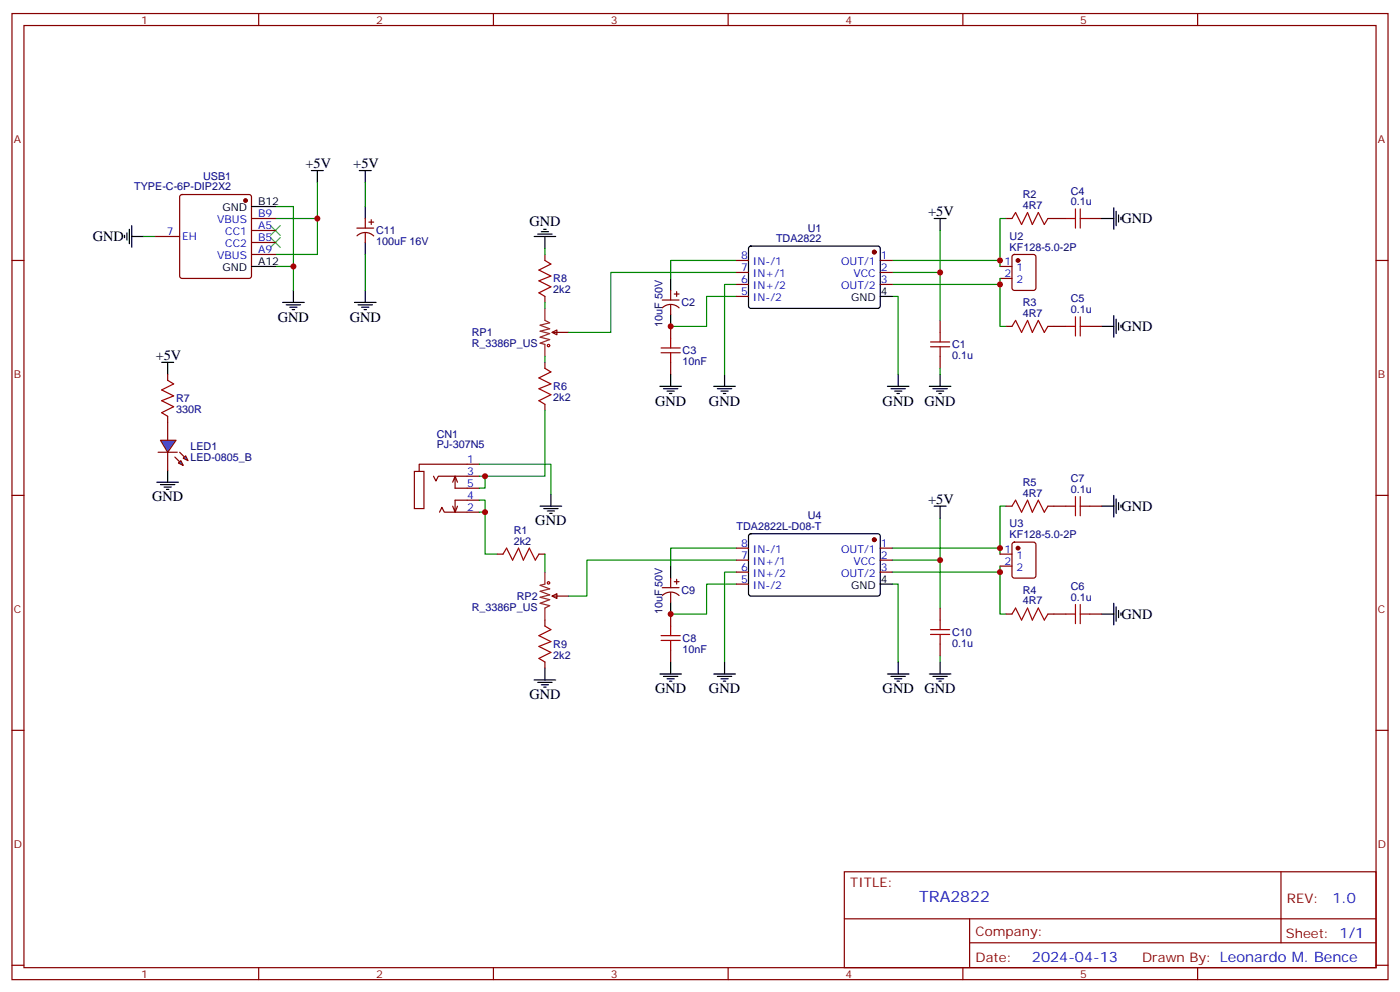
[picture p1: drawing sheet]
<svg xmlns="http://www.w3.org/2000/svg" width="412mm" height="292mm" viewBox="0 0 412 292" stroke-linecap="round" stroke-linejoin="round" font-family="sans-serif">
<g fill="none" stroke="#870000" stroke-width=".35">
<path d="M3.5 4h405.4v284.3h-405.4zM7.1 7.5h398.2v277.3h-398.2zM76.2 4v3.5M145.3 4v3.5M214.5 4v3.5M283.6 4v3.5M352.8 4v3.5M53.2 57.5l.4-.2h19.8l.5 .2 .2 .5v23.2l-.3 .5-.4 .3h-19.8l-.5-.3-.2-.5v-23.2zM3.5 76.7h3.6M45.9 69.6h7M74.1 64.3h7M74.1 71.4h7"/>
<path d="M74.1 67.8h7M74.1 74.9h7M105.1 67.1h5M105.2 69.4a3.5 3.5 0 0 1 4.9 0M107.6 64.3v2.8M107.6 68.5v2.9M108.7 65.4h1.4M109.4 64.7v1.4M294.6 78.4h3.5M296.3 64.3h1.8M298.3 75.1l.5-.2h5.6l.7 .4 .1 9.5-.5 .6-5.9 .1-.6-.5-.1-9.4zM308.7 64.3h5.3"/>
<path d="M321 64.3h3.6M405.3 76.7h3.6M162.6 97.8l1.4-.7v1.4zM162.6 97.8h5M195.1 88.3h4.9M195.1 90.6a3.5 3.5 0 0 1 4.9 0M197.6 85.5v2.8M197.6 89.7v2.8M197.6 96.1v3.5M198.6 86.5h1.4M199.3 85.8v1.4M276.9 94.3v3.5"/>
<path d="M294.6 82h3.5M296.3 96.1h1.8M308.7 96.1h5.3M321 96.1h3.6M49.4 110.2v1.7M197.6 106.6v3.6M276.9 104.9v3.5M49.4 122.5v1.8M122.1 138.7h2.8v11h-2.8zM141.1 136.6h-17.6v2.1M3.5 145.8h3.6M127.7 140.2l.7 1.4 .7-1.4h12"/>
<path d="M129.5 150.7l.7-1.4 .7 1.4h10.2M133.3 141.9l.8-1.7v3.5h7M134.1 140.2l.7 1.7M134.8 149l-.7 1.7M141.1 147.2h-7v3.5l-.8-1.7M296.3 149h1.8M298.3 159.8l.5-.2h5.6l.7 .4 .1 9.4-.5 .7h-5.9l-.6-.4-.1-9.4zM308.7 149h5.3M321 149h3.6M405.3 145.8h3.6M162.6 175.4l1.4-.7v1.4zM162.6 175.4h5"/>
<path d="M195.1 173h4.9M195.1 175.2a3.5 3.5 0 0 1 4.9 .1M197.6 170.1v2.9M197.6 174.4v2.8M198.6 171.2h1.4M199.3 170.5v1.4M276.9 179v3.5M294.6 163.1h3.5M294.6 166.6h3.5M197.6 180.7v3.6M197.6 191.3v3.5M276.9 189.5v3.6"/>
<path d="M296.3 180.7h1.8M308.7 180.7h5.3M321 180.7h3.6M3.5 214.9h3.6M405.3 214.9h3.6M248.7 256.6h156.6v28.2h-156.6zM377.3 256.6v20.9M248.7 270.4h156.5M285.6 277.5h119.6M285.6 270.4v14.1M3.5 284.1h3.6M76.2 284.8v3.5"/>
<path d="M145.3 284.8v3.5M214.5 284.8v3.5M283.6 284.8v3.5M352.8 284.8v3.5M405.3 284.1h3.6"/>
</g>
<g fill="none" stroke="#000" stroke-width=".35">
<path d="M91.7 50.2h3.5M93.5 50.2v3.5M105.8 50.2h3.6M107.6 50.2v3.5M36.7 69.3v.7M37.4 68.5v2.2M38.1 67.5v4.2M38.8 69.6h3.5M38.8 66.4v6.4M74.1 60.8h7M74.1 78.4h7M107.6 60.8v3.5"/>
<path d="M107.6 71.4v3.5M157.3 69.6h6.4M158.4 68.9h4.2M159.5 68.2h2.1M160.2 67.5h.7M160.5 69.6v3.5M275.2 64.3h3.5M276.9 64.3v3.5M324.6 64.3h3.5M328.1 61.1v6.4M328.8 62.2v4.2M329.5 63.3v2.1"/>
<path d="M330.2 64v.7M83.3 89h6.3M84.3 89.7h4.2M85.4 90.4h2.1M86.1 91.1h.7M86.4 85.5v3.5M104.4 89h6.4M105.5 89.7h4.2M106.5 90.4h2.2M107.2 91.1h.7M107.6 85.5v3.5M197.6 82v3.5"/>
<path d="M197.6 92.5v3.6M324.6 96.1h3.5M328.1 92.9v6.3M328.8 93.9v4.3M329.5 95v2.1M330.2 95.7v.7M47.6 106.6h3.6M49.4 106.6v3.6M194.4 113.7h6.3M195.4 114.4h4.3M196.5 115.1h2.1M197.2 115.8h.7"/>
<path d="M197.6 110.2v3.5M210.3 113.7h6.3M211.3 114.4h4.2M212.4 115.1h2.1M213.1 115.8h.7M213.4 110.2v3.5M261.4 113.7h6.4M262.5 114.4h4.2M263.5 115.1h2.1M264.2 115.8h.7M264.6 110.2v3.5M273.8 113.7h6.3"/>
<path d="M274.8 114.4h4.2M275.9 115.1h2.1M276.6 115.8h.7M276.9 110.2v3.5M49.4 138.4v3.5M46.2 141.9h6.4M47.3 142.6h4.2M48.3 143.3h2.1M49 144h.7M159.1 149h6.4M160.2 149.7h4.2M161.2 150.4h2.1"/>
<path d="M161.9 151.1h.7M162.3 145.5v3.5M275.2 149h3.5M276.9 149v3.5M324.6 149h3.5M328.1 145.8v6.4M328.8 146.9v4.2M329.5 147.9v2.1M330.2 148.6v.7M197.6 166.6v3.5M197.6 177.2v3.5M328.1 177.6v6.3"/>
<path d="M328.8 178.6v4.2M329.5 179.7v2.1M160.5 196.6v3.5M194.4 198.4h6.3M195.4 199.1h4.3M196.5 199.8h2.1M197.6 194.8v3.6M210.3 198.4h6.3M211.3 199.1h4.2M212.4 199.8h2.1M213.4 194.8v3.6M261.4 198.4h6.4"/>
<path d="M262.5 199.1h4.2M263.5 199.8h2.1M264.6 194.8v3.6M273.8 198.4h6.3M274.8 199.1h4.2M275.9 199.8h2.1M276.9 194.8v3.6M324.6 180.7h3.5M330.2 180.4v.7M157.3 200.1h6.4M158.4 200.8h4.2M159.5 201.5h2.1"/>
<path d="M160.2 202.2h.7M197.2 200.5h.7M213.1 200.5h.7M264.2 200.5h.7M276.6 200.5h.7"/>
</g>
<g fill="none" stroke="#a10000" stroke-width=".35">
<path d="M298.1 64.3l1.1-1.8 1.7 3.6 1.8-3.6 1.4 3.6 1.8-3.6 1.7 3.6 1.1-1.8M314 64.3h2.8M316.8 61.5v5.6M318.2 61.5v5.6M318.2 64.3h2.8M197.6 99.6v2.8M276.9 97.8v2.8M298.1 96.1l1.1-1.8 1.7 3.5 1.8-3.5 1.4 3.5 1.8-3.5 1.7 3.5 1.1-1.7M314 96.1h2.8M316.8 93.2v5.7M318.2 93.2v5.7M318.2 96.1h2.8"/>
<path d="M49.4 111.9l1.8 1.1-3.6 1.8 3.6 1.7-3.6 1.4 3.6 1.8-3.6 1.8 1.8 1M194.7 102.4h5.7M194.7 103.8h5.7M197.6 103.8v2.8M274.1 100.6h5.7M274.1 102.1h5.7M276.9 102.1v2.8M298.1 149l1.1-1.8 1.7 3.5 1.8-3.5 1.4 3.5 1.8-3.5 1.7 3.5 1.1-1.7M314 149h2.8M316.8 146.2v5.6M318.2 146.2v5.6M318.2 149h2.8"/>
<path d="M316.8 177.9v5.7M318.2 177.9v5.7M194.7 187.1h5.7M194.7 188.5h5.7M197.6 184.3v2.8M197.6 188.5v2.8M274.1 185.3h5.7M274.1 186.7h5.7M276.9 182.5v2.8M276.9 186.7v2.8M298.1 180.7l1.1-1.7 1.7 3.5 1.8-3.5 1.4 3.5 1.8-3.5 1.7 3.5 1.1-1.8M314 180.7h2.8"/>
<path d="M318.2 180.7h2.8"/>
<circle cx="161.6" cy="101.7" r=".35"/>
<circle cx="161.6" cy="171.6" r=".35"/>
</g>
<g fill="none" stroke="#008700" stroke-width=".35">
<path d="M93.5 53.7v10.6h-12.4M107.6 53.7v7.1M42.3 69.6h3.6M81.1 78.4h5.3v7.1M81.1 60.8h5.3v17.6M93.5 64.3v10.6h-12.4M107.6 74.9v10.6M217 76.7h-19.4v5.3M262.8 76.7h31.8v1.7M276.9 67.8v12.4M296.3 64.3h-1.7v12.4M217 83.7h-3.6v26.5"/>
<path d="M217 87.2h-8.9v8.9h-10.5M217 80.2h-37.1v17.6h-12.3M262.8 80.2h14.1v14.1M262.8 87.2h1.8v23M294.6 82v1.7h-31.8M294.6 83.7v12.4h1.7M276.9 108.4v1.8M141.1 136.6h21.2v8.9M141.1 140.2h1.8v3.5h-1.8M141.1 147.2h1.8v3.5h-1.8M276.9 152.5v12.4M296.3 149h-1.7v12.3"/>
<path d="M217 171.9h-8.9v8.8h-10.5M217 161.3h-19.4v5.3M217 168.4h-3.6v26.4M262.8 161.3h31.8v1.8M262.8 171.9h1.8v22.9M262.8 164.9h14.1v14.1M294.6 168.4v12.3h1.7M294.6 166.6v1.8h-31.8M276.9 193.1v1.7"/>
</g>
<g fill="#870000" stroke="#870000" stroke-width=".35">
<circle cx="299.9" cy="76.7" r=".53"/>
<circle cx="299.9" cy="161.3" r=".53"/>
<circle cx="72.3" cy="59" r=".53"/>
</g>
<path d="M79.7 66.4l2.8 2.9M79.7 70l2.8 2.8M82.5 66.4l-2.8 2.9M82.5 70l-2.8 2.8" fill="none" stroke="#3c3" stroke-width=".35"/>
<path d="M160.5 90.8v3.5l1.4 .7-2.8 .7 2.8 1.1-2.8 .7 2.8 .7-2.8 1 2.8 .7-2.8 1.1 1.4 .4v3.5M160.5 168.4v3.5l-1.4 .4 2.8 1-2.8 .7 2.8 1.1-2.8 .7 2.8 .7-2.8 1.1 2.8 .7-1.4 .7v3.5" fill="none" stroke="#8c2424" stroke-width=".35"/>
<path d="M47.3 129.6h4.6l-2.5 3.5z" fill="#09f" stroke="#870000" stroke-width=".35"/>
<path d="M46.6 133.1h5.6z" fill="#f00" stroke="#870000" stroke-width=".35"/>
<g fill="#870000" stroke="#870000" stroke-width=".35">
<path d="M52.9 133.1l1.4 1.4z"/>
<path d="M51.5 134.5l1.4 1.4z"/>
</g>
<g fill="#09f" stroke="#870000" stroke-width=".35">
<path d="M54 134.9l.7-.7 .7 1.4z"/>
<path d="M53.3 135.6l.7 1.4-1.4-.7z"/>
</g>
<g fill="none" stroke="#870000" stroke-width=".35">
<path d="M160.5 74.9v1.8M217 76.7h3.5M259.3 76.7h3.5M160.5 87.2v1.8M217 80.2h3.5M217 83.7h3.5M217 87.2h3.5M259.3 80.2h3.5M259.3 83.7h3.5M160.5 106.6v1.8M160.5 119v1.8M49.4 124.3v5.3"/>
<path d="M49.4 133.1v5.3M146.4 163.1h1.8M158.7 163.1h1.8M217 161.3h3.5M217 164.9h3.5M217 168.4h3.5M217 171.9h3.5M259.3 161.3h3.5M259.3 164.9h3.5M259.3 168.4h3.5M160.5 182.5v1.8M160.5 194.8v1.8"/>
</g>
<path d="M160.5 73.1v1.8M160.5 89v1.8M160.5 104.9v1.7M160.5 120.8v19.4h-17.6M142.9 150.7v12.4h3.5M160.5 163.1v5.3M217 164.9h-44.1v10.5h-5.3" fill="none" stroke="#008700" stroke-width=".35"/>
<path d="M160.5 76.7l1.8 1-3.6 1.8 3.6 1.7-3.6 1.5 3.6 1.7-3.6 1.8 1.8 1M160.5 108.4l1.8 1.1-3.6 1.7 3.6 1.8-3.6 1.4 3.6 1.8-3.6 1.7 1.8 1.1M148.2 163.1l1-1.8 1.8 3.6 1.8-3.6 1.4 3.6 1.7-3.6 1.8 3.6 1-1.8M160.5 184.3l1.8 1-3.6 1.8 3.6 1.7-3.6 1.5 3.6 1.7-3.6 1.8 1.8 1" fill="none" stroke="#a10000" stroke-width=".35"/>
<g fill="#870000" stroke="#870000" stroke-width=".35">
<circle cx="257.5" cy="74.2" r=".53"/>
<circle cx="257.5" cy="158.9" r=".53"/>
</g>
<path d="M220.7 72.6l.5-.2 37.7 .1 .4 .6-.1 17.2-.6 .5-37.7-.1-.4-.6v-17zM259.3 87.2h3.5M220.7 157.3l.5-.2h37.7l.4 .7-.1 17.2-.6 .4h-37.7l-.4-.7v-16.9zM259.3 171.9h3.5" fill="none" stroke="#000" stroke-width=".35"/>
<g fill="#c00">
<circle cx="276.9" cy="80.2" r=".88"/>
<circle cx="197.6" cy="96.1" r=".88"/>
<circle cx="294.6" cy="76.7" r=".88"/>
<circle cx="294.6" cy="83.7" r=".88"/>
<circle cx="294.6" cy="168.4" r=".88"/>
<circle cx="294.6" cy="161.3" r=".88"/>
<circle cx="197.6" cy="180.7" r=".88"/>
<circle cx="276.9" cy="164.9" r=".88"/>
<circle cx="86.4" cy="78.4" r=".88"/>
<circle cx="93.5" cy="64.3" r=".88"/>
<circle cx="142.9" cy="140.2" r=".88"/>
<circle cx="142.9" cy="150.7" r=".88"/>
</g>
<text font-size="4.6" fill="#00f" x="270.8" y="265.6">TRA2822</text>
<g font-size="4.2">
<text x="90" y="49.5">+5V</text>
<text x="104.1" y="49.5">+5V</text>
<text x="273.4" y="63.6">+5V</text>
<text x="330.4" y="65.7">GND</text>
<text x="27.3" y="71">GND</text>
<text x="155.9" y="66.4">GND</text>
<text x="81.8" y="94.7">GND</text>
<text x="103" y="94.7">GND</text>
<text x="330.4" y="97.5">GND</text>
<text x="45.9" y="105.9">+5V</text>
<text x="193" y="119.3">GND</text>
<text x="208.8" y="119.3">GND</text>
<text x="260" y="119.3">GND</text>
<text x="272.3" y="119.3">GND</text>
<text x="44.8" y="147.6">GND</text>
<text x="273.4" y="148.3">+5V</text>
<text x="157.7" y="154.6">GND</text>
<text x="330.4" y="150.4">GND</text>
<text x="330.4" y="182.1">GND</text>
<text x="155.9" y="205.8">GND</text>
<text x="193" y="204">GND</text>
<text x="208.8" y="204">GND</text>
<text x="260" y="204">GND</text>
<text x="272.3" y="204">GND</text>
</g>
<g font-size="4.2" fill="#00f">
<text x="392.5" y="265.8">1.0</text>
<text x="304" y="283.2">2024-04-13</text>
</g>
<g font-size="3.9" fill="#800">
<text x="250.5" y="261.2">TITLE:</text>
<text x="379.1" y="265.8">REV:</text>
<text x="287.4" y="275.4">Company:</text>
<text x="378.7" y="276">Sheet: 1/1</text>
<text x="287.4" y="283">Date:</text>
<text x="336.4" y="283.1">Drawn By: Leonardo M. Bence</text>
</g>
<g font-size="3.2" fill="#800">
<text x="41.6" y="7">1</text>
<text x="110.8" y="7">2</text>
<text x="179.9" y="7">3</text>
<text x="249.1" y="7">4</text>
<text x="318.2" y="7">5</text>
<text x="4.1" y="42.1">A</text>
<text x="405.9" y="42.1">A</text>
<text x="4.1" y="111.2">B</text>
<text x="405.9" y="111.2">B</text>
<text x="4.1" y="180.4">C</text>
<text x="405.9" y="180.4">C</text>
<text x="4.1" y="249.5">D</text>
<text x="405.9" y="249.5">D</text>
<text x="41.6" y="287.8">1</text>
<text x="110.8" y="287.8">2</text>
<text x="179.9" y="287.8">3</text>
<text x="249.1" y="287.8">4</text>
<text x="318.2" y="287.8">5</text>
</g>
<g font-size="3.2" fill="#000080">
<text x="59.8" y="52.9">USB1</text>
<text x="39.5" y="56.1">TYPE-C-6P-DIP2X2</text>
<text x="301.3" y="58.3">R2</text>
<text x="315.4" y="57.3">C4</text>
<text x="301.3" y="61.5">4R7</text>
<text x="315.4" y="60.4">0.1u</text>
<text x="110.8" y="69">C11</text>
<text x="228.6" y="71.4">TDA2822</text>
<text x="237.9" y="68.2">U1</text>
<text x="297.4" y="70.6">U2</text>
<text x="110.8" y="72.1">100uF 16V</text>
<text x="297.4" y="73.7">KF128-5.0-2P</text>
<text x="163" y="83.1">R8</text>
<text x="163" y="86.2">2k2</text>
<text x="315.4" y="89">C5</text>
<text x="200.7" y="90.2">C2</text>
<text x="301.3" y="93.2">4R7</text>
<text x="301.3" y="90.1">R3</text>
<text x="315.4" y="92.2">0.1u</text>
<text x="139" y="99">RP1</text>
<text x="195.2" y="96.2" transform="rotate(-90 195.2 96.2)">10uF 50V</text>
<text x="139" y="102.1">R_3386P_US</text>
<text x="201.1" y="107.4">10nF</text>
<text x="201.1" y="104.2">C3</text>
<text x="280.5" y="105.7">0.1u</text>
<text x="280.5" y="102.5">C1</text>
<text x="51.9" y="118.4">R7</text>
<text x="163" y="118">2k2</text>
<text x="163" y="114.8">R6</text>
<text x="51.9" y="121.5">330R</text>
<text x="128.6" y="131.9">PJ-307N5</text>
<text x="128.6" y="128.8">CN1</text>
<text x="56.1" y="135.6">LED-0805_B</text>
<text x="56.1" y="132.5">LED1</text>
<text x="301.3" y="143">R5</text>
<text x="315.4" y="141.9">C7</text>
<text x="301.3" y="146.2">4R7</text>
<text x="315.4" y="145.1">0.1u</text>
<text x="237.9" y="152.9">U4</text>
<text x="297.4" y="155.2">U3</text>
<text x="151.4" y="160.3">2k2</text>
<text x="151.4" y="157.1">R1</text>
<text x="216.9" y="156">TDA2822L-D08-T</text>
<text x="297.4" y="158.4">KF128-5.0-2P</text>
<text x="315.4" y="173.7">C6</text>
<text x="139" y="179.7">R_3386P_US</text>
<text x="152.2" y="176.6">RP2</text>
<text x="200.7" y="174.8">C9</text>
<text x="301.3" y="177.9">4R7</text>
<text x="301.3" y="174.7">R4</text>
<text x="315.4" y="176.8">0.1u</text>
<text x="195.2" y="180.8" transform="rotate(-90 195.2 180.8)">10uF 50V</text>
<text x="163" y="190.7">R9</text>
<text x="201.1" y="188.9">C8</text>
<text x="280.5" y="190.3">0.1u</text>
<text x="280.5" y="187.2">C10</text>
<text x="163" y="193.8">2k2</text>
<text x="201.1" y="192.1">10nF</text>
</g>
<g font-size="3.2" fill="#00f">
<text x="63.9" y="65.7">VBUS</text>
<text x="76" y="64">B9</text>
<text x="49.1" y="69.3">7</text>
<text x="53.6" y="70.7">EH</text>
<text x="66.3" y="69.3">CC1</text>
<text x="76" y="71">B5</text>
<text x="76" y="67.5">A5</text>
<text x="63.9" y="76.3">VBUS</text>
<text x="66.3" y="72.8">CC2</text>
<text x="76" y="74.5">A9</text>
<text x="218.3" y="76.3">8</text>
<text x="259.5" y="76.3">1</text>
<text x="218.3" y="83.4">6</text>
<text x="218.3" y="79.8">7</text>
<text x="221.8" y="81.6">IN+/1</text>
<text x="221.8" y="78.1">IN-/1</text>
<text x="247.8" y="78.1">OUT/1</text>
<text x="251.4" y="81.6">VCC</text>
<text x="259.5" y="79.8">2</text>
<text x="259.5" y="83.4">3</text>
<text x="295.9" y="78.1">1</text>
<text x="295.9" y="81.6">2</text>
<text x="299.4" y="79.8">1</text>
<text x="299.4" y="83.4">2</text>
<text x="218.3" y="86.9">5</text>
<text x="221.8" y="88.7">IN-/2</text>
<text x="221.8" y="85.1">IN+/2</text>
<text x="247.8" y="85.1">OUT/2</text>
<text x="137.6" y="136.3">1</text>
<text x="137.6" y="143.3">5</text>
<text x="137.6" y="139.8">3</text>
<text x="137.6" y="146.9">4</text>
<text x="137.6" y="150.4">2</text>
<text x="218.3" y="161">8</text>
<text x="259.5" y="161">1</text>
<text x="218.3" y="164.5">7</text>
<text x="221.8" y="166.3">IN+/1</text>
<text x="221.8" y="162.7">IN-/1</text>
<text x="247.8" y="162.7">OUT/1</text>
<text x="251.4" y="166.3">VCC</text>
<text x="259.5" y="164.5">2</text>
<text x="295.9" y="162.7">1</text>
<text x="295.9" y="166.3">2</text>
<text x="299.4" y="164.5">1</text>
<text x="218.3" y="171.6">5</text>
<text x="218.3" y="168">6</text>
<text x="221.8" y="173.3">IN-/2</text>
<text x="221.8" y="169.8">IN+/2</text>
<text x="247.8" y="169.8">OUT/2</text>
<text x="259.5" y="168">3</text>
<text x="299.4" y="168">2</text>
</g>
<g font-size="3.2">
<text x="65.5" y="62.2">GND</text>
<text x="76" y="60.4">B12</text>
<text x="65.5" y="79.8">GND</text>
<text x="76" y="78.1">A12</text>
<text x="250.7" y="88.7">GND</text>
<text x="259.5" y="86.9">4</text>
<text x="250.7" y="173.3">GND</text>
<text x="259.5" y="171.6">4</text>
</g>
</svg>
